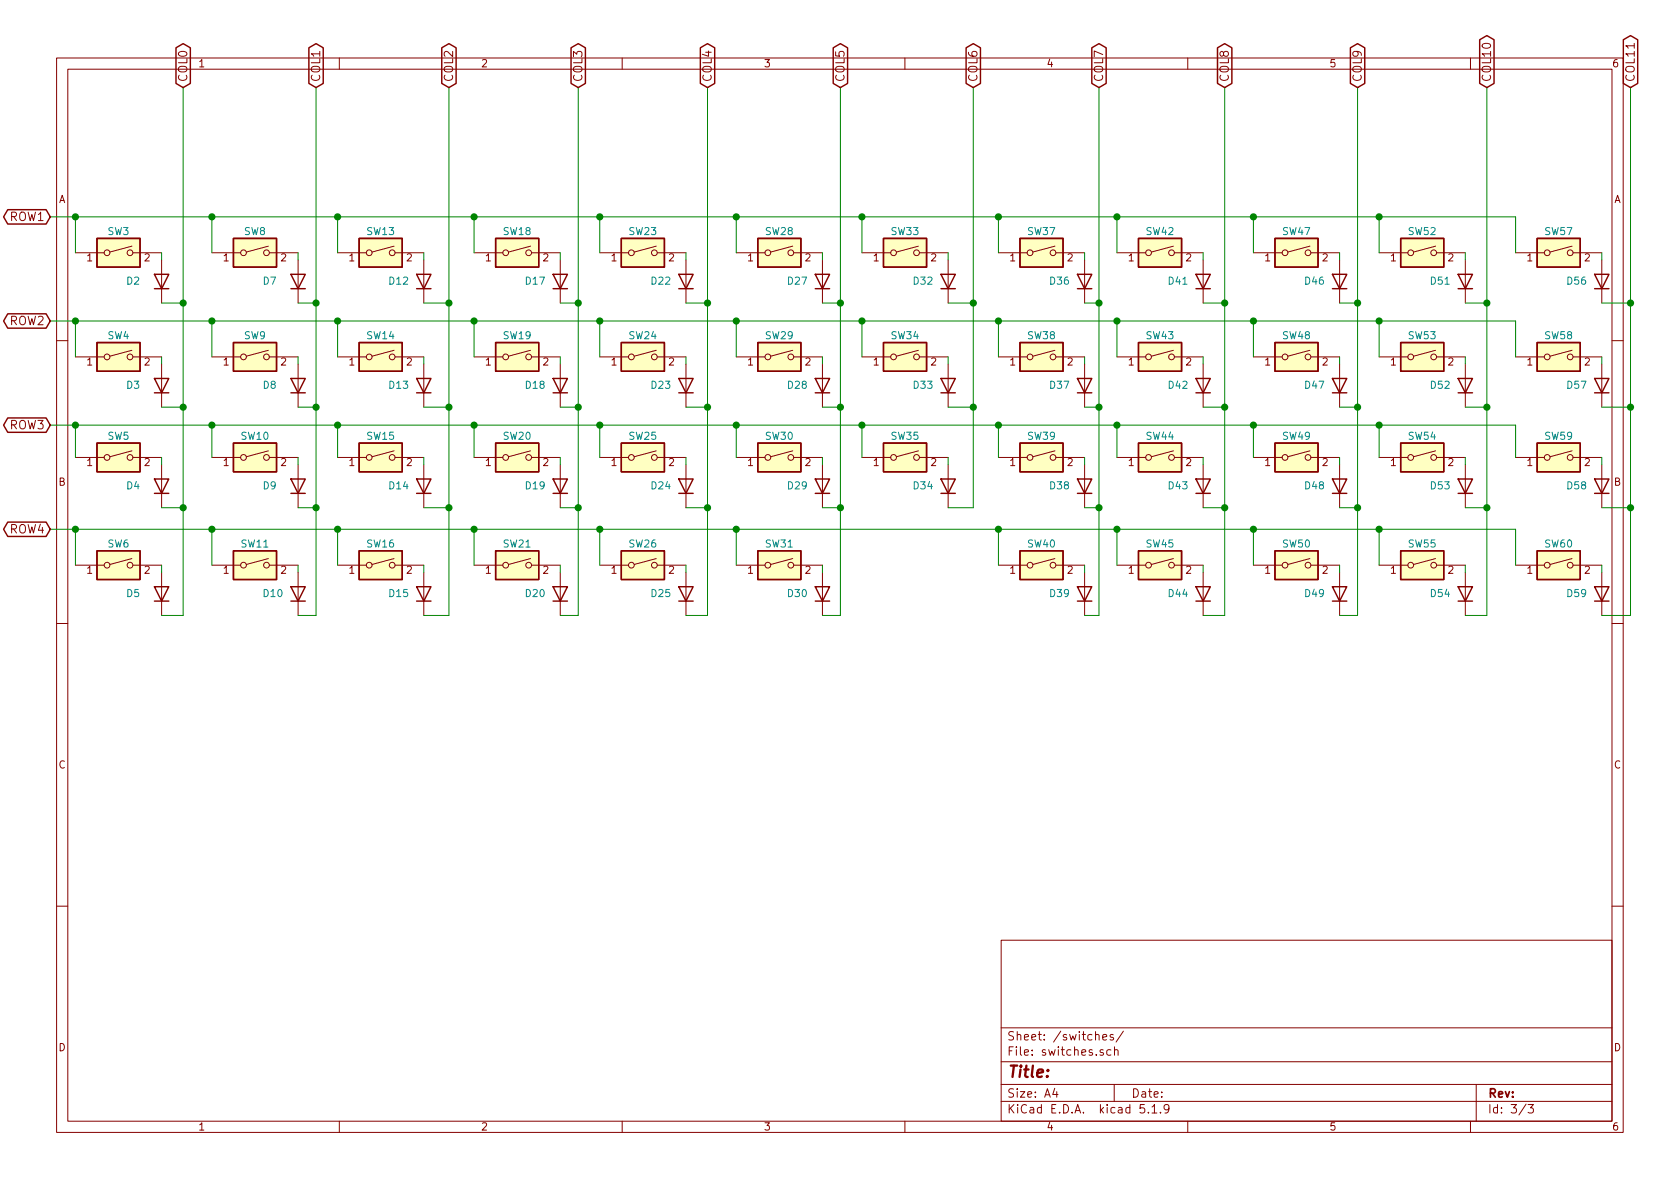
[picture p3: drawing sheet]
<svg xmlns="http://www.w3.org/2000/svg" width="297mm" height="210mm" viewBox="0 0 297 210" stroke-linecap="round" stroke-linejoin="round" font-family="sans-serif">
<g fill="none" stroke="#840000" stroke-width=".18">
<path d="M10 10.3h277v189.9h-277zM12 12.2h273v186.1h-273zM60 10.3v1.9M110 10.3v1.9M160 10.3v1.9M210 10.3v1.9M260 10.3v1.9M289 7.7v.8M13.3 44.7h5.1M23.3 43.5l-3.9 1.1M23.5 44.7h5.1M28.6 46v7.6"/>
<path d="M37.5 44.7h5M47.4 43.5l-3.8 1.1M47.6 44.7h5.1M52.7 46v7.6M59.7 44.7h5.1M69.7 43.5l-3.9 1.1M69.8 44.7h5.1M74.9 46v7.6M83.8 44.7h5.1M93.8 43.5l-3.9 1.1M94 44.7h5.1M99.1 46v7.6"/>
<path d="M106 44.7h5.1M116 43.5l-3.9 1.1M116.2 44.7h5.1M121.3 46v7.6M130.2 44.7h5.1M140.2 43.5l-3.9 1.1M140.3 44.7h5.1M145.4 46v7.6M152.4 44.7h5.1M162.4 43.5l-3.9 1.1M162.6 44.7h5M167.6 46v7.6"/>
<path d="M176.5 44.7h5.1M186.5 43.5l-3.9 1.1M186.7 44.7h5.1M191.8 46v7.6M197.5 44.7h5.1M207.5 43.5l-3.9 1.1M207.6 44.7h5.1M212.7 46v7.6M221.6 44.7h5.1M231.6 43.5l-3.9 1.1M231.8 44.7h5.1M236.9 46v7.6"/>
<path d="M243.8 44.7h5.1M253.8 43.5l-3.9 1.1M254 44.7h5.1M259.1 46v7.6M268 44.7h5M278 43.5l-3.9 1.1M278.1 44.7h5.1M283.2 46v7.6M10 60.2h2M13.3 63.1h5.1M23.3 79.7l-3.9 1.1M23.3 61.9l-3.9 1.1"/>
<path d="M23.5 63.1h5.1M28.6 64.4v7.6M37.5 63.1h5M47.4 79.7l-3.8 1.1M47.4 61.9l-3.8 1.1M47.6 63.1h5.1M52.7 64.4v7.6M59.7 63.1h5.1M69.7 79.7l-3.9 1.1M69.7 61.9l-3.9 1.1M69.8 63.1h5.1M74.9 64.4v7.6"/>
<path d="M83.8 63.1h5.1M93.8 79.7l-3.9 1.1M93.8 61.9l-3.9 1.1M94 63.1h5.1M99.1 64.4v7.6M106 63.1h5.1M116 61.9l-3.9 1.1M116 79.7l-3.9 1.1M116.2 63.1h5.1M121.3 64.4v7.6M130.2 63.1h5.1M140.2 79.7l-3.9 1.1"/>
<path d="M140.2 61.9l-3.9 1.1M140.3 63.1h5.1M145.4 64.4v7.6M152.4 63.1h5.1M162.4 79.7l-3.9 1.1M162.4 61.9l-3.9 1.1M162.6 63.1h5M167.6 64.4v7.6M176.5 63.1h5.1M186.5 79.7l-3.9 1.1M186.5 61.9l-3.9 1.1M186.7 63.1h5.1"/>
<path d="M191.8 64.4v7.6M197.5 63.1h5.1M207.5 61.9l-3.9 1.1M207.5 79.7l-3.9 1.1M207.6 63.1h5.1M212.7 64.4v7.6M221.6 63.1h5.1M231.6 79.7l-3.9 1.1M231.6 61.9l-3.9 1.1M231.8 63.1h5.1M236.9 64.4v7.6M243.8 63.1h5.1"/>
<path d="M253.8 61.9l-3.9 1.1M253.8 79.7l-3.9 1.1M254 63.1h5.1M259.1 64.4v7.6M268 63.1h5M278 79.7l-3.9 1.1M278 61.9l-3.9 1.1M278.1 63.1h5.1M283.2 64.4v7.6M285 60.2h2M13.3 99.9h5.1M13.3 80.9h5.1"/>
<path d="M23.3 98.8l-3.9 1M23.5 99.9h5.1M23.5 80.9h5.1M28.6 82.2v7.6M37.5 99.9h5M37.5 80.9h5M47.4 98.8l-3.8 1M47.6 99.9h5.1M47.6 80.9h5.1M52.7 82.2v7.6M59.7 99.9h5.1M59.7 80.9h5.1"/>
<path d="M69.7 98.8l-3.9 1M69.8 99.9h5.1M69.8 80.9h5.1M74.9 82.2v7.6M83.8 99.9h5.1M83.8 80.9h5.1M93.8 98.8l-3.9 1M94 99.9h5.1M94 80.9h5.1M99.1 82.2v7.6M106 99.9h5.1M106 80.9h5.1"/>
<path d="M116 98.8l-3.9 1M116.2 99.9h5.1M116.2 80.9h5.1M121.3 82.2v7.6M130.2 99.9h5.1M130.2 80.9h5.1M140.2 98.8l-3.9 1M140.3 99.9h5.1M140.3 80.9h5.1M145.4 82.2v7.6M152.4 80.9h5.1M162.6 80.9h5"/>
<path d="M167.6 82.2v7.6M176.5 99.9h5.1M176.5 80.9h5.1M186.5 98.8l-3.9 1M186.7 99.9h5.1M186.7 80.9h5.1M191.8 82.2v7.6M197.5 99.9h5.1M197.5 80.9h5.1M207.5 98.8l-3.9 1M207.6 99.9h5.1M207.6 80.9h5.1"/>
<path d="M212.7 82.2v7.6M221.6 99.9h5.1M221.6 80.9h5.1M231.6 98.8l-3.9 1M231.8 99.9h5.1M231.8 80.9h5.1M236.9 82.2v7.6M243.8 99.9h5.1M243.8 80.9h5.1M253.8 98.8l-3.9 1M254 99.9h5.1M254 80.9h5.1"/>
<path d="M259.1 82.2v7.6M268 99.9h5M268 80.9h5M278 98.8l-3.9 1M278.1 99.9h5.1M278.1 80.9h5.1M283.2 82.2v7.6M10 110.3h2M28.6 101.2v7.6M52.7 101.2v7.6M74.9 101.2v7.6M99.1 101.2v7.6"/>
<path d="M121.3 101.2v7.6M145.4 101.2v7.6M191.8 101.2v7.6M212.7 101.2v7.6M236.9 101.2v7.6M259.1 101.2v7.6M283.2 101.2v7.6M285 110.3h2M10 160.2h2M177 166.3h108v32h-108zM285 160.2h2M60 198.3v1.9"/>
<path d="M110 198.3v1.9M160 198.3v1.9M177 194.8h108M177 191.8h108M177 187.8h108M177 181.8h108M186.5 192.5l-.4 1h1M186.8 193v1M195 183.4l.7-.1-.1-.3-.4-.1-.2 .2v.7h.6M195 185.7l-.3-.1-.2 .2 .1 .2 .4 .2v.3h-.5M196.4 185.7l-.4-.1-.3 .3 .1 .6 .2 .1 .4-.1M196.8 183l-.3-.1-.2 .2v.3l.5 .1v.3h-.5"/>
<path d="M197 191.8v3M197.1 185.7l.2-.1 .3 .1 .1 .9M197.1 185.1v1.5M198.6 182.3l-1.3 2M202.3 195.3h-.7l-.1 .7 .3-.1 .5 .1 .1 .2-.1 .5-.2 .1-.6-.1M203 196.7v.1M203.7 195.8l.4-.5v1.5M203.7 196.8h.8M205.2 196.7v.1M206.7 196l-.1 .2a.48 .48 0 0 1-.7-.1v-.6a.48 .48 0 0 1 .7-.1v.1a1.19 1.19 0 0 1-.2 1.2l-.4 .1M210 198.3v1.9M260 198.3v1.9"/>
<path d="M261 191.8v6.5M269.8 195.2l-1.2 2M270.2 195.3h.9l-.5 .6 .4 .1v.7l-.2 .1-.6-.1"/>
<circle cx="18.9" cy="44.7" r=".51"/>
<circle cx="23" cy="44.7" r=".51"/>
<circle cx="43.1" cy="44.7" r=".51"/>
<circle cx="47.1" cy="44.7" r=".51"/>
<circle cx="65.3" cy="44.7" r=".51"/>
<circle cx="69.3" cy="44.7" r=".51"/>
<circle cx="89.4" cy="44.7" r=".51"/>
<circle cx="93.5" cy="44.7" r=".51"/>
<circle cx="111.6" cy="44.7" r=".51"/>
<circle cx="115.7" cy="44.7" r=".51"/>
<circle cx="135.8" cy="44.7" r=".51"/>
<circle cx="139.8" cy="44.7" r=".51"/>
<circle cx="158" cy="44.7" r=".51"/>
<circle cx="162.1" cy="44.7" r=".51"/>
<circle cx="182.1" cy="44.7" r=".51"/>
<circle cx="186.2" cy="44.7" r=".51"/>
<circle cx="203.1" cy="44.7" r=".51"/>
<circle cx="207.1" cy="44.7" r=".51"/>
<circle cx="227.2" cy="44.7" r=".51"/>
<circle cx="231.3" cy="44.7" r=".51"/>
<circle cx="249.4" cy="44.7" r=".51"/>
<circle cx="253.5" cy="44.7" r=".51"/>
<circle cx="273.6" cy="44.7" r=".51"/>
<circle cx="277.6" cy="44.7" r=".51"/>
<circle cx="18.9" cy="63.1" r=".51"/>
<circle cx="23" cy="63.1" r=".51"/>
<circle cx="43.1" cy="63.1" r=".51"/>
<circle cx="47.1" cy="63.1" r=".51"/>
<circle cx="65.3" cy="63.1" r=".51"/>
<circle cx="69.3" cy="63.1" r=".51"/>
<circle cx="89.4" cy="63.1" r=".51"/>
<circle cx="93.5" cy="63.1" r=".51"/>
<circle cx="111.6" cy="63.1" r=".51"/>
<circle cx="115.7" cy="63.1" r=".51"/>
<circle cx="135.8" cy="63.1" r=".51"/>
<circle cx="139.8" cy="63.1" r=".51"/>
<circle cx="158" cy="63.1" r=".51"/>
<circle cx="162.1" cy="63.1" r=".51"/>
<circle cx="182.1" cy="63.1" r=".51"/>
<circle cx="186.2" cy="63.1" r=".51"/>
<circle cx="203.1" cy="63.1" r=".51"/>
<circle cx="207.1" cy="63.1" r=".51"/>
<circle cx="227.2" cy="63.1" r=".51"/>
<circle cx="231.3" cy="63.1" r=".51"/>
<circle cx="249.4" cy="63.1" r=".51"/>
<circle cx="253.5" cy="63.1" r=".51"/>
<circle cx="273.6" cy="63.1" r=".51"/>
<circle cx="277.6" cy="63.1" r=".51"/>
<circle cx="18.9" cy="99.9" r=".51"/>
<circle cx="18.9" cy="80.9" r=".51"/>
<circle cx="23" cy="99.9" r=".51"/>
<circle cx="23" cy="80.9" r=".51"/>
<circle cx="43.1" cy="99.9" r=".51"/>
<circle cx="43.1" cy="80.9" r=".51"/>
<circle cx="47.1" cy="99.9" r=".51"/>
<circle cx="47.1" cy="80.9" r=".51"/>
<circle cx="65.3" cy="80.9" r=".51"/>
<circle cx="65.3" cy="99.9" r=".51"/>
<circle cx="69.3" cy="99.9" r=".51"/>
<circle cx="69.3" cy="80.9" r=".51"/>
<circle cx="89.4" cy="99.9" r=".51"/>
<circle cx="89.4" cy="80.9" r=".51"/>
<circle cx="93.5" cy="99.9" r=".51"/>
<circle cx="93.5" cy="80.9" r=".51"/>
<circle cx="111.6" cy="99.9" r=".51"/>
<circle cx="111.6" cy="80.9" r=".51"/>
<circle cx="115.7" cy="80.9" r=".51"/>
<circle cx="115.7" cy="99.9" r=".51"/>
<circle cx="135.8" cy="80.9" r=".51"/>
<circle cx="135.8" cy="99.9" r=".51"/>
<circle cx="139.8" cy="99.9" r=".51"/>
<circle cx="139.8" cy="80.9" r=".51"/>
<circle cx="158" cy="80.9" r=".51"/>
<circle cx="162.1" cy="80.9" r=".51"/>
<circle cx="182.1" cy="99.9" r=".51"/>
<circle cx="182.1" cy="80.9" r=".51"/>
<circle cx="186.2" cy="99.9" r=".51"/>
<circle cx="186.2" cy="80.9" r=".51"/>
<circle cx="203.1" cy="80.9" r=".51"/>
<circle cx="203.1" cy="99.9" r=".51"/>
<circle cx="207.1" cy="80.9" r=".51"/>
<circle cx="207.1" cy="99.9" r=".51"/>
<circle cx="227.2" cy="99.9" r=".51"/>
<circle cx="227.2" cy="80.9" r=".51"/>
<circle cx="231.3" cy="99.9" r=".51"/>
<circle cx="231.3" cy="80.9" r=".51"/>
<circle cx="249.4" cy="99.9" r=".51"/>
<circle cx="249.4" cy="80.9" r=".51"/>
<circle cx="253.5" cy="99.9" r=".51"/>
<circle cx="253.5" cy="80.9" r=".51"/>
<circle cx="273.6" cy="80.9" r=".51"/>
<circle cx="273.6" cy="99.9" r=".51"/>
<circle cx="277.6" cy="99.9" r=".51"/>
<circle cx="277.6" cy="80.9" r=".51"/>
</g>
<g fill="none" stroke="#840000" stroke-width=".25">
<path d="M31.1 8.5l1.3-.8 1.3 .8v6.3l-1.3 .7-1.3-.7zM54.6 8.5l1.3-.8 1.2 .8v6.3l-1.2 .7-1.3-.7zM78.1 8.5l1.3-.8 1.2 .8v6.3l-1.2 .7-1.3-.7zM101 8.5l1.2-.8 1.3 .8v6.3l-1.3 .7-1.2-.7zM123.8 8.5l1.3-.8 1.3 .8v6.3l-1.3 .7-1.3-.7zM147.3 8.5l1.3-.8 1.3 .8v6.3l-1.3 .7-1.3-.7zM170.8 8.5l1.3-.8 1.3 .8v6.3l-1.3 .7-1.3-.7zM193 8.5l1.3-.8 1.3 .8v6.3l-1.3 .7-1.3-.7zM215.3 8.5l1.2-.8 1.3 .8v6.3l-1.3 .7-1.2-.7zM238.8 8.5l1.2-.8 1.3 .8v6.3l-1.3 .7-1.2-.7zM261.6 7l1.3-.7 1.3 .7v7.8l-1.3 .7-1.3-.7zM287 7l1.3-.7 1.3 .7v7.8l-1.3 .7-1.3-.7z"/>
<path d="M1.4 37.1h6.8l.7 1.2-.7 1.3h-6.8l-.8-1.3zM1.4 55.5h6.8l.7 1.3-.7 1.2h-6.8l-.8-1.2zM17.1 42.2h7.7v5h-7.7zM27.3 48.5h2.5l-1.2 2.5zM27.3 51h2.5M41.3 42.2h7.6v5h-7.6zM51.4 48.5h2.6l-1.3 2.5zM51.4 51h2.6M63.5 42.2h7.6v5h-7.6zM73.7 48.5h2.5l-1.3 2.5zM73.7 51h2.5M87.6 42.2h7.6v5h-7.6z"/>
<path d="M97.8 48.5h2.5l-1.2 2.5zM97.8 51h2.5M109.9 42.2h7.6v5h-7.6zM120 48.5h2.6l-1.3 2.5zM120 51h2.6M134 42.2h7.6v5h-7.6zM144.1 48.5h2.6l-1.3 2.5zM144.1 51h2.6M156.2 42.2h7.6v5h-7.6zM166.4 48.5h2.5l-1.3 2.5zM166.4 51h2.5M180.3 42.2h7.7v5h-7.7z"/>
<path d="M190.5 48.5h2.5l-1.2 2.5zM190.5 51h2.5M201.3 42.2h7.6v5h-7.6zM211.5 48.5h2.5l-1.3 2.5zM211.5 51h2.5M225.4 42.2h7.6v5h-7.6zM235.6 48.5h2.5l-1.2 2.5zM235.6 51h2.5M247.6 42.2h7.7v5h-7.7zM257.8 48.5h2.5l-1.2 2.5zM257.8 51h2.5M271.8 42.2h7.6v5h-7.6z"/>
<path d="M281.9 48.5h2.6l-1.3 2.5zM281.9 51h2.6M1.4 73.9h6.8l.7 1.3-.7 1.2h-6.8l-.8-1.2zM17.1 78.4h7.7v5h-7.7zM17.1 60.6h7.7v5.1h-7.7zM27.3 66.9h2.5l-1.2 2.6zM27.3 69.5h2.5M41.3 78.4h7.6v5h-7.6zM41.3 60.6h7.6v5.1h-7.6zM51.4 66.9h2.6l-1.3 2.6zM51.4 69.5h2.6M63.5 78.4h7.6v5h-7.6z"/>
<path d="M63.5 60.6h7.6v5.1h-7.6zM73.7 66.9h2.5l-1.3 2.6zM73.7 69.5h2.5M87.6 78.4h7.6v5h-7.6zM87.6 60.6h7.6v5.1h-7.6zM97.8 66.9h2.5l-1.2 2.6zM97.8 69.5h2.5M109.9 60.6h7.6v5.1h-7.6zM109.9 78.4h7.6v5h-7.6zM120 66.9h2.6l-1.3 2.6zM120 69.5h2.6M134 78.4h7.6v5h-7.6z"/>
<path d="M134 60.6h7.6v5.1h-7.6zM144.1 66.9h2.6l-1.3 2.6zM144.1 69.5h2.6M156.2 78.4h7.6v5h-7.6zM156.2 60.6h7.6v5.1h-7.6zM166.4 66.9h2.5l-1.3 2.6zM166.4 69.5h2.5M180.3 78.4h7.7v5h-7.7zM180.3 60.6h7.7v5.1h-7.7zM190.5 66.9h2.5l-1.2 2.6zM190.5 69.5h2.5M201.3 60.6h7.6v5.1h-7.6z"/>
<path d="M201.3 78.4h7.6v5h-7.6zM211.5 66.9h2.5l-1.3 2.6zM211.5 69.5h2.5M225.4 78.4h7.6v5h-7.6zM225.4 60.6h7.6v5.1h-7.6zM235.6 66.9h2.5l-1.2 2.6zM235.6 69.5h2.5M247.6 60.6h7.7v5.1h-7.7zM247.6 78.4h7.7v5h-7.7zM257.8 66.9h2.5l-1.2 2.6zM257.8 69.5h2.5M271.8 78.4h7.6v5h-7.6z"/>
<path d="M271.8 60.6h7.6v5.1h-7.6zM281.9 66.9h2.6l-1.3 2.6zM281.9 69.5h2.6M1.4 92.3h6.8l.7 1.3-.7 1.3h-6.8l-.8-1.3zM17.1 97.4h7.7v5.1h-7.7zM27.3 84.7h2.5l-1.2 2.5zM27.3 87.2h2.5M41.3 97.4h7.6v5.1h-7.6zM51.4 84.7h2.6l-1.3 2.5zM51.4 87.2h2.6M63.5 97.4h7.6v5.1h-7.6zM73.7 84.7h2.5l-1.3 2.5z"/>
<path d="M73.7 87.2h2.5M87.6 97.4h7.6v5.1h-7.6zM97.8 84.7h2.5l-1.2 2.5zM97.8 87.2h2.5M109.9 97.4h7.6v5.1h-7.6zM120 84.7h2.6l-1.3 2.5zM120 87.2h2.6M134 97.4h7.6v5.1h-7.6zM144.1 84.7h2.6l-1.3 2.5zM144.1 87.2h2.6M166.4 84.7h2.5l-1.3 2.5zM166.4 87.2h2.5"/>
<path d="M180.3 97.4h7.7v5.1h-7.7zM190.5 84.7h2.5l-1.2 2.5zM190.5 87.2h2.5M201.3 97.4h7.6v5.1h-7.6zM211.5 84.7h2.5l-1.3 2.5zM211.5 87.2h2.5M225.4 97.4h7.6v5.1h-7.6zM235.6 84.7h2.5l-1.2 2.5zM235.6 87.2h2.5M247.6 97.4h7.7v5.1h-7.7zM257.8 84.7h2.5l-1.2 2.5zM257.8 87.2h2.5"/>
<path d="M271.8 97.4h7.6v5.1h-7.6zM281.9 84.7h2.6l-1.3 2.5zM281.9 87.2h2.6M27.3 103.8h2.5l-1.2 2.5zM27.3 106.3h2.5M51.4 103.8h2.6l-1.3 2.5zM51.4 106.3h2.6M73.7 103.8h2.5l-1.3 2.5zM73.7 106.3h2.5M97.8 103.8h2.5l-1.2 2.5zM97.8 106.3h2.5M120 103.8h2.6l-1.3 2.5z"/>
<path d="M120 106.3h2.6M144.1 103.8h2.6l-1.3 2.5zM144.1 106.3h2.6M190.5 103.8h2.5l-1.2 2.5zM190.5 106.3h2.5M211.5 103.8h2.5l-1.3 2.5zM211.5 106.3h2.5M235.6 103.8h2.5l-1.2 2.5zM235.6 106.3h2.5M257.8 103.8h2.5l-1.2 2.5zM257.8 106.3h2.5M281.9 103.8h2.6l-1.3 2.5z"/>
<path d="M281.9 106.3h2.6"/>
</g>
<g fill="#ffffc2" stroke="#ffffc2" stroke-width=".18">
<path d="M201.3 60.6h7.6v5.1h-7.6z"/>
<path d="M201.3 42.2h7.6v5h-7.6z"/>
<path d="M180.3 97.4h7.7v5.1h-7.7z"/>
<path d="M180.3 78.4h7.7v5h-7.7z"/>
<path d="M180.3 60.6h7.7v5.1h-7.7z"/>
<path d="M180.3 42.2h7.7v5h-7.7z"/>
<path d="M156.2 78.4h7.6v5h-7.6z"/>
<path d="M201.3 78.4h7.6v5h-7.6z"/>
<path d="M156.2 60.6h7.6v5.1h-7.6z"/>
<path d="M156.2 42.2h7.6v5h-7.6z"/>
<path d="M134 97.4h7.6v5.1h-7.6z"/>
<path d="M134 78.4h7.6v5h-7.6z"/>
<path d="M134 60.6h7.6v5.1h-7.6z"/>
<path d="M134 42.2h7.6v5h-7.6z"/>
<path d="M109.9 97.4h7.6v5.1h-7.6z"/>
<path d="M247.6 60.6h7.7v5.1h-7.7z"/>
<path d="M271.8 97.4h7.6v5.1h-7.6z"/>
<path d="M271.8 78.4h7.6v5h-7.6z"/>
<path d="M271.8 60.6h7.6v5.1h-7.6z"/>
<path d="M271.8 42.2h7.6v5h-7.6z"/>
<path d="M247.6 97.4h7.7v5.1h-7.7z"/>
<path d="M247.6 78.4h7.7v5h-7.7z"/>
<path d="M247.6 42.2h7.7v5h-7.7z"/>
<path d="M225.4 97.4h7.6v5.1h-7.6z"/>
<path d="M225.4 78.4h7.6v5h-7.6z"/>
<path d="M225.4 60.6h7.6v5.1h-7.6z"/>
<path d="M225.4 42.2h7.6v5h-7.6z"/>
<path d="M201.3 97.4h7.6v5.1h-7.6z"/>
<path d="M87.6 42.2h7.6v5h-7.6z"/>
<path d="M63.5 97.4h7.6v5.1h-7.6z"/>
<path d="M63.5 78.4h7.6v5h-7.6z"/>
<path d="M63.5 60.6h7.6v5.1h-7.6z"/>
<path d="M63.5 42.2h7.6v5h-7.6z"/>
<path d="M41.3 97.4h7.6v5.1h-7.6z"/>
<path d="M41.3 78.4h7.6v5h-7.6z"/>
<path d="M41.3 60.6h7.6v5.1h-7.6z"/>
<path d="M41.3 42.2h7.6v5h-7.6z"/>
<path d="M17.1 97.4h7.7v5.1h-7.7z"/>
<path d="M17.1 78.4h7.7v5h-7.7z"/>
<path d="M17.1 60.6h7.7v5.1h-7.7z"/>
<path d="M17.1 42.2h7.7v5h-7.7z"/>
<path d="M87.6 97.4h7.6v5.1h-7.6z"/>
<path d="M109.9 60.6h7.6v5.1h-7.6z"/>
<path d="M109.9 78.4h7.6v5h-7.6z"/>
<path d="M109.9 42.2h7.6v5h-7.6z"/>
<path d="M87.6 78.4h7.6v5h-7.6z"/>
<path d="M87.6 60.6h7.6v5.1h-7.6z"/>
</g>
<g fill="none" stroke="#008400" stroke-width=".18">
<path d="M32.4 15.5v93.3h-3.8M55.9 15.5v93.3h-3.2M79.4 15.5v93.3h-4.5M102.2 15.5v93.3h-3.1M125.1 15.5v93.3h-3.8M148.6 15.5v93.3h-3.2M172.1 15.5v74.3h-4.5M194.3 15.5v93.3h-2.5M216.5 15.5v93.3h-3.8M240 15.5v93.3h-3.1M262.9 15.5v93.3h-3.8M288.3 15.5v93.3h-5.1"/>
<path d="M8.9 38.3h259.1v6.4M13.3 38.3v6.4M37.5 38.3v6.4M59.7 38.3v6.4M83.8 38.3v6.4M106 38.3v6.4M130.2 38.3v6.4M152.4 38.3v6.4M176.5 38.3v6.4M197.5 38.3v6.4M221.6 38.3v6.4M243.8 38.3v6.4"/>
<path d="M8.9 56.8h259.1v6.3M13.3 56.8v6.3M28.6 53.6h3.8M28.6 44.7v1.3M37.5 56.8v6.3M52.7 53.6h3.2M52.7 44.7v1.3M59.7 56.8v6.3M74.9 53.6h4.5M74.9 44.7v1.3M83.8 56.8v6.3M99.1 53.6h3.1"/>
<path d="M99.1 44.7v1.3M106 56.8v6.3M121.3 53.6h3.8M121.3 44.7v1.3M130.2 56.8v6.3M145.4 53.6h3.2M145.4 44.7v1.3M152.4 56.8v6.3M167.6 53.6h4.5M167.6 44.7v1.3M176.5 56.8v6.3M191.8 53.6h2.5"/>
<path d="M191.8 44.7v1.3M197.5 56.8v6.3M212.7 53.6h3.8M212.7 44.7v1.3M221.6 56.8v6.3M236.9 53.6h3.1M236.9 44.7v1.3M243.8 56.8v6.3M259.1 53.6h3.8M259.1 44.7v1.3M283.2 53.6h5.1M283.2 44.7v1.3"/>
<path d="M8.9 75.2h259.1v5.7M13.3 75.2v5.7M28.6 72h3.8M28.6 63.1v1.3M37.5 75.2v5.7M52.7 72h3.2M52.7 63.1v1.3M59.7 75.2v5.7M74.9 72h4.5M74.9 63.1v1.3M83.8 75.2v5.7M99.1 72h3.1"/>
<path d="M99.1 63.1v1.3M106 75.2v5.7M121.3 72h3.8M121.3 63.1v1.3M130.2 75.2v5.7M145.4 72h3.2M145.4 63.1v1.3M152.4 75.2v5.7M167.6 72h4.5M167.6 63.1v1.3M176.5 75.2v5.7M191.8 72h2.5"/>
<path d="M191.8 63.1v1.3M197.5 75.2v5.7M212.7 72h3.8M212.7 63.1v1.3M221.6 75.2v5.7M236.9 72h3.1M236.9 63.1v1.3M243.8 75.2v5.7M259.1 72h3.8M259.1 63.1v1.3M283.2 72h5.1M283.2 63.1v1.3"/>
<path d="M8.9 93.6h259.1v6.3M13.3 93.6v6.3M28.6 89.8h3.8M28.6 80.9v1.3M28.6 99.9v1.3M37.5 93.6v6.3M52.7 89.8h3.2M52.7 80.9v1.3M52.7 99.9v1.3M59.7 93.6v6.3M74.9 89.8h4.5M74.9 80.9v1.3"/>
<path d="M74.9 99.9v1.3M83.8 93.6v6.3M99.1 89.8h3.1M99.1 80.9v1.3M99.1 99.9v1.3M106 93.6v6.3M121.3 89.8h3.8M121.3 80.9v1.3M121.3 99.9v1.3M130.2 93.6v6.3M145.4 89.8h3.2M145.4 80.9v1.3"/>
<path d="M145.4 99.9v1.3M167.6 80.9v1.3M176.5 93.6v6.3M191.8 89.8h2.5M191.8 80.9v1.3M191.8 99.9v1.3M197.5 93.6v6.3M212.7 89.8h3.8M212.7 80.9v1.3M212.7 99.9v1.3M221.6 93.6v6.3M236.9 89.8h3.1"/>
<path d="M236.9 80.9v1.3M236.9 99.9v1.3M243.8 93.6v6.3M259.1 89.8h3.8M259.1 80.9v1.3M259.1 99.9v1.3M283.2 89.8h5.1M283.2 80.9v1.3M283.2 99.9v1.3"/>
</g>
<g fill="#008400" stroke="#008400" stroke-width=".25">
<circle cx="176.5" cy="93.6" r=".51"/>
<circle cx="240" cy="89.8" r=".51"/>
<circle cx="221.6" cy="93.6" r=".51"/>
<circle cx="83.8" cy="93.6" r=".51"/>
<circle cx="13.3" cy="75.2" r=".51"/>
<circle cx="197.5" cy="93.6" r=".51"/>
<circle cx="32.4" cy="89.8" r=".51"/>
<circle cx="79.4" cy="89.8" r=".51"/>
<circle cx="243.8" cy="93.6" r=".51"/>
<circle cx="13.3" cy="93.6" r=".51"/>
<circle cx="106" cy="93.6" r=".51"/>
<circle cx="37.5" cy="75.2" r=".51"/>
<circle cx="37.5" cy="93.6" r=".51"/>
<circle cx="130.2" cy="93.6" r=".51"/>
<circle cx="59.7" cy="75.2" r=".51"/>
<circle cx="55.9" cy="89.8" r=".51"/>
<circle cx="59.7" cy="93.6" r=".51"/>
<circle cx="37.5" cy="56.8" r=".51"/>
<circle cx="148.6" cy="72" r=".51"/>
<circle cx="216.5" cy="53.6" r=".51"/>
<circle cx="130.2" cy="56.8" r=".51"/>
<circle cx="197.5" cy="38.3" r=".51"/>
<circle cx="125.1" cy="72" r=".51"/>
<circle cx="106" cy="56.8" r=".51"/>
<circle cx="194.3" cy="53.6" r=".51"/>
<circle cx="102.2" cy="72" r=".51"/>
<circle cx="176.5" cy="38.3" r=".51"/>
<circle cx="83.8" cy="56.8" r=".51"/>
<circle cx="79.4" cy="72" r=".51"/>
<circle cx="172.1" cy="53.6" r=".51"/>
<circle cx="59.7" cy="56.8" r=".51"/>
<circle cx="152.4" cy="38.3" r=".51"/>
<circle cx="55.9" cy="72" r=".51"/>
<circle cx="152.4" cy="56.8" r=".51"/>
<circle cx="148.6" cy="53.6" r=".51"/>
<circle cx="32.4" cy="72" r=".51"/>
<circle cx="130.2" cy="38.3" r=".51"/>
<circle cx="13.3" cy="56.8" r=".51"/>
<circle cx="13.3" cy="38.3" r=".51"/>
<circle cx="125.1" cy="53.6" r=".51"/>
<circle cx="32.4" cy="53.6" r=".51"/>
<circle cx="106" cy="38.3" r=".51"/>
<circle cx="37.5" cy="38.3" r=".51"/>
<circle cx="55.9" cy="53.6" r=".51"/>
<circle cx="102.2" cy="53.6" r=".51"/>
<circle cx="59.7" cy="38.3" r=".51"/>
<circle cx="83.8" cy="38.3" r=".51"/>
<circle cx="79.4" cy="53.6" r=".51"/>
<circle cx="288.3" cy="72" r=".51"/>
<circle cx="102.2" cy="89.8" r=".51"/>
<circle cx="106" cy="75.2" r=".51"/>
<circle cx="125.1" cy="89.8" r=".51"/>
<circle cx="130.2" cy="75.2" r=".51"/>
<circle cx="148.6" cy="89.8" r=".51"/>
<circle cx="152.4" cy="75.2" r=".51"/>
<circle cx="176.5" cy="75.2" r=".51"/>
<circle cx="194.3" cy="89.8" r=".51"/>
<circle cx="197.5" cy="75.2" r=".51"/>
<circle cx="216.5" cy="89.8" r=".51"/>
<circle cx="221.6" cy="75.2" r=".51"/>
<circle cx="243.8" cy="75.2" r=".51"/>
<circle cx="262.9" cy="89.8" r=".51"/>
<circle cx="288.3" cy="89.8" r=".51"/>
<circle cx="83.8" cy="75.2" r=".51"/>
<circle cx="262.9" cy="72" r=".51"/>
<circle cx="243.8" cy="56.8" r=".51"/>
<circle cx="240" cy="72" r=".51"/>
<circle cx="288.3" cy="53.6" r=".51"/>
<circle cx="221.6" cy="56.8" r=".51"/>
<circle cx="216.5" cy="72" r=".51"/>
<circle cx="262.9" cy="53.6" r=".51"/>
<circle cx="197.5" cy="56.8" r=".51"/>
<circle cx="243.8" cy="38.3" r=".51"/>
<circle cx="194.3" cy="72" r=".51"/>
<circle cx="176.5" cy="56.8" r=".51"/>
<circle cx="240" cy="53.6" r=".51"/>
<circle cx="172.1" cy="72" r=".51"/>
<circle cx="221.6" cy="38.3" r=".51"/>
</g>
<text font-size="2.8" fill="#840000" x="178" y="190.5">Title:</text>
<g font-size="2.1" fill="#840000">
<text x="33.1" y="14.6" transform="rotate(-90 33.1 14.6)">COL0</text>
<text x="56.6" y="14.6" transform="rotate(-90 56.6 14.6)">COL1</text>
<text x="80.1" y="14.6" transform="rotate(-90 80.1 14.6)">COL2</text>
<text x="103" y="14.6" transform="rotate(-90 103 14.6)">COL3</text>
<text x="125.8" y="14.6" transform="rotate(-90 125.8 14.6)">COL4</text>
<text x="149.3" y="14.6" transform="rotate(-90 149.3 14.6)">COL5</text>
<text x="172.8" y="14.6" transform="rotate(-90 172.8 14.6)">COL6</text>
<text x="195" y="14.6" transform="rotate(-90 195 14.6)">COL7</text>
<text x="217.3" y="14.6" transform="rotate(-90 217.3 14.6)">COL8</text>
<text x="240.8" y="14.6" transform="rotate(-90 240.8 14.6)">COL9</text>
<text x="263.6" y="14.6" transform="rotate(-90 263.6 14.6)">COL10</text>
<text x="289" y="14.6" transform="rotate(-90 289 14.6)">COL11</text>
<text x="1.7" y="39.1">ROW1</text>
<text x="1.7" y="57.5">ROW2</text>
<text x="1.7" y="75.9">ROW3</text>
<text x="1.7" y="94.3">ROW4</text>
<text x="178" y="184">Sheet: /switches/</text>
<text x="178" y="186.7">File: switches.sch</text>
<text x="178" y="196.9">KiCad E.D.A. kicad 5.1.9</text>
<text x="178" y="194.1">Size: A4</text>
<text x="200" y="194.1">Date:</text>
<text x="263" y="194.1">Rev:</text>
<text x="263" y="196.9">Id: 3/3</text>
</g>
<g font-size="1.8" fill="#840000">
<text x="35" y="11.9">1</text>
<text x="85" y="11.9">2</text>
<text x="135" y="11.9">3</text>
<text x="185" y="11.9">4</text>
<text x="235" y="11.9">5</text>
<text x="285" y="11.9">6</text>
<text x="10.4" y="35.9">A</text>
<text x="285.4" y="35.9">A</text>
<text x="15.4" y="46.2">1</text>
<text x="25.6" y="46.2">2</text>
<text x="39.5" y="46.2">1</text>
<text x="49.7" y="46.2">2</text>
<text x="61.7" y="46.2">1</text>
<text x="71.9" y="46.2">2</text>
<text x="85.9" y="46.2">1</text>
<text x="96" y="46.2">2</text>
<text x="108.1" y="46.2">1</text>
<text x="118.3" y="46.2">2</text>
<text x="132.2" y="46.2">1</text>
<text x="142.4" y="46.2">2</text>
<text x="154.5" y="46.2">1</text>
<text x="164.6" y="46.2">2</text>
<text x="178.6" y="46.2">1</text>
<text x="188.7" y="46.2">2</text>
<text x="199.5" y="46.2">1</text>
<text x="209.7" y="46.2">2</text>
<text x="223.7" y="46.2">1</text>
<text x="233.8" y="46.2">2</text>
<text x="245.9" y="46.2">1</text>
<text x="256.1" y="46.2">2</text>
<text x="270" y="46.2">1</text>
<text x="280.2" y="46.2">2</text>
<text x="15.4" y="64.6">1</text>
<text x="25.6" y="64.6">2</text>
<text x="39.5" y="64.6">1</text>
<text x="49.7" y="64.6">2</text>
<text x="61.7" y="64.6">1</text>
<text x="71.9" y="64.6">2</text>
<text x="85.9" y="64.6">1</text>
<text x="96" y="64.6">2</text>
<text x="108.1" y="64.6">1</text>
<text x="118.3" y="64.6">2</text>
<text x="132.2" y="64.6">1</text>
<text x="142.4" y="64.6">2</text>
<text x="154.5" y="64.6">1</text>
<text x="164.6" y="64.6">2</text>
<text x="178.6" y="64.6">1</text>
<text x="188.7" y="64.6">2</text>
<text x="199.5" y="64.6">1</text>
<text x="209.7" y="64.6">2</text>
<text x="223.7" y="64.6">1</text>
<text x="233.8" y="64.6">2</text>
<text x="245.9" y="64.6">1</text>
<text x="256.1" y="64.6">2</text>
<text x="270" y="64.6">1</text>
<text x="280.2" y="64.6">2</text>
<text x="15.4" y="82.4">1</text>
<text x="25.6" y="82.4">2</text>
<text x="39.5" y="82.4">1</text>
<text x="49.7" y="82.4">2</text>
<text x="61.7" y="82.4">1</text>
<text x="71.9" y="82.4">2</text>
<text x="85.9" y="82.4">1</text>
<text x="96" y="82.4">2</text>
<text x="108.1" y="82.4">1</text>
<text x="118.3" y="82.4">2</text>
<text x="132.2" y="82.4">1</text>
<text x="142.4" y="82.4">2</text>
<text x="154.5" y="82.4">1</text>
<text x="164.6" y="82.4">2</text>
<text x="178.6" y="82.4">1</text>
<text x="188.7" y="82.4">2</text>
<text x="199.5" y="82.4">1</text>
<text x="209.7" y="82.4">2</text>
<text x="223.7" y="82.4">1</text>
<text x="233.8" y="82.4">2</text>
<text x="245.9" y="82.4">1</text>
<text x="256.1" y="82.4">2</text>
<text x="270" y="82.4">1</text>
<text x="280.2" y="82.4">2</text>
<text x="10.4" y="85.9">B</text>
<text x="285.4" y="85.9">B</text>
<text x="15.4" y="101.5">1</text>
<text x="25.6" y="101.5">2</text>
<text x="39.5" y="101.5">1</text>
<text x="49.7" y="101.5">2</text>
<text x="61.7" y="101.5">1</text>
<text x="71.9" y="101.5">2</text>
<text x="85.9" y="101.5">1</text>
<text x="96" y="101.5">2</text>
<text x="108.1" y="101.5">1</text>
<text x="118.3" y="101.5">2</text>
<text x="132.2" y="101.5">1</text>
<text x="142.4" y="101.5">2</text>
<text x="178.6" y="101.5">1</text>
<text x="188.7" y="101.5">2</text>
<text x="199.5" y="101.5">1</text>
<text x="209.7" y="101.5">2</text>
<text x="223.7" y="101.5">1</text>
<text x="233.8" y="101.5">2</text>
<text x="245.9" y="101.5">1</text>
<text x="256.1" y="101.5">2</text>
<text x="270" y="101.5">1</text>
<text x="280.2" y="101.5">2</text>
<text x="10.4" y="135.9">C</text>
<text x="285.4" y="135.9">C</text>
<text x="10.4" y="185.9">D</text>
<text x="285.4" y="185.9">D</text>
<text x="35" y="199.9">1</text>
<text x="85" y="199.9">2</text>
<text x="135" y="199.9">3</text>
<text x="185" y="199.9">4</text>
<text x="235" y="199.9">5</text>
<text x="285" y="199.9">6</text>
</g>
<g font-size="1.8" fill="#008484">
<text x="19" y="41.6">SW3</text>
<text x="43.2" y="41.6">SW8</text>
<text x="64.9" y="41.6">SW13</text>
<text x="89" y="41.6">SW18</text>
<text x="111.3" y="41.6">SW23</text>
<text x="135.4" y="41.6">SW28</text>
<text x="157.6" y="41.6">SW33</text>
<text x="181.7" y="41.6">SW37</text>
<text x="202.7" y="41.6">SW42</text>
<text x="226.8" y="41.6">SW47</text>
<text x="249" y="41.6">SW52</text>
<text x="273.2" y="41.6">SW57</text>
<text x="22.4" y="50.3">D2</text>
<text x="46.6" y="50.3">D7</text>
<text x="68.9" y="50.3">D12</text>
<text x="93" y="50.3">D17</text>
<text x="115.2" y="50.3">D22</text>
<text x="139.3" y="50.3">D27</text>
<text x="161.6" y="50.3">D32</text>
<text x="185.7" y="50.3">D36</text>
<text x="206.7" y="50.3">D41</text>
<text x="230.8" y="50.3">D46</text>
<text x="253" y="50.3">D51</text>
<text x="277.1" y="50.3">D56</text>
<text x="19" y="60">SW4</text>
<text x="43.2" y="60">SW9</text>
<text x="64.9" y="60">SW14</text>
<text x="89" y="60">SW19</text>
<text x="111.3" y="60">SW24</text>
<text x="135.4" y="60">SW29</text>
<text x="157.6" y="60">SW34</text>
<text x="181.7" y="60">SW38</text>
<text x="202.7" y="60">SW43</text>
<text x="226.8" y="60">SW48</text>
<text x="249" y="60">SW53</text>
<text x="273.2" y="60">SW58</text>
<text x="22.4" y="68.8">D3</text>
<text x="46.6" y="68.8">D8</text>
<text x="68.9" y="68.8">D13</text>
<text x="93" y="68.8">D18</text>
<text x="115.2" y="68.8">D23</text>
<text x="139.3" y="68.8">D28</text>
<text x="161.6" y="68.8">D33</text>
<text x="185.7" y="68.8">D37</text>
<text x="206.7" y="68.8">D42</text>
<text x="230.8" y="68.8">D47</text>
<text x="253" y="68.8">D52</text>
<text x="277.1" y="68.8">D57</text>
<text x="19" y="77.8">SW5</text>
<text x="42.7" y="77.8">SW10</text>
<text x="64.9" y="77.8">SW15</text>
<text x="89" y="77.8">SW20</text>
<text x="111.3" y="77.8">SW25</text>
<text x="135.4" y="77.8">SW30</text>
<text x="157.6" y="77.8">SW35</text>
<text x="181.7" y="77.8">SW39</text>
<text x="202.7" y="77.8">SW44</text>
<text x="226.8" y="77.8">SW49</text>
<text x="249" y="77.8">SW54</text>
<text x="273.2" y="77.8">SW59</text>
<text x="22.4" y="86.5">D4</text>
<text x="46.6" y="86.5">D9</text>
<text x="68.9" y="86.5">D14</text>
<text x="93" y="86.5">D19</text>
<text x="115.2" y="86.5">D24</text>
<text x="139.3" y="86.5">D29</text>
<text x="161.6" y="86.5">D34</text>
<text x="185.7" y="86.5">D38</text>
<text x="206.7" y="86.5">D43</text>
<text x="230.8" y="86.5">D48</text>
<text x="253" y="86.5">D53</text>
<text x="277.1" y="86.5">D58</text>
<text x="19" y="96.8">SW6</text>
<text x="42.7" y="96.8">SW11</text>
<text x="64.9" y="96.8">SW16</text>
<text x="89" y="96.8">SW21</text>
<text x="111.3" y="96.8">SW26</text>
<text x="135.4" y="96.8">SW31</text>
<text x="181.7" y="96.8">SW40</text>
<text x="202.7" y="96.8">SW45</text>
<text x="226.8" y="96.8">SW50</text>
<text x="249" y="96.8">SW55</text>
<text x="273.2" y="96.8">SW60</text>
<text x="22.4" y="105.6">D5</text>
<text x="46.6" y="105.6">D10</text>
<text x="68.9" y="105.6">D15</text>
<text x="93" y="105.6">D20</text>
<text x="115.2" y="105.6">D25</text>
<text x="139.3" y="105.6">D30</text>
<text x="185.7" y="105.6">D39</text>
<text x="206.7" y="105.6">D44</text>
<text x="230.8" y="105.6">D49</text>
<text x="253" y="105.6">D54</text>
<text x="277.1" y="105.6">D59</text>
</g>
</svg>
